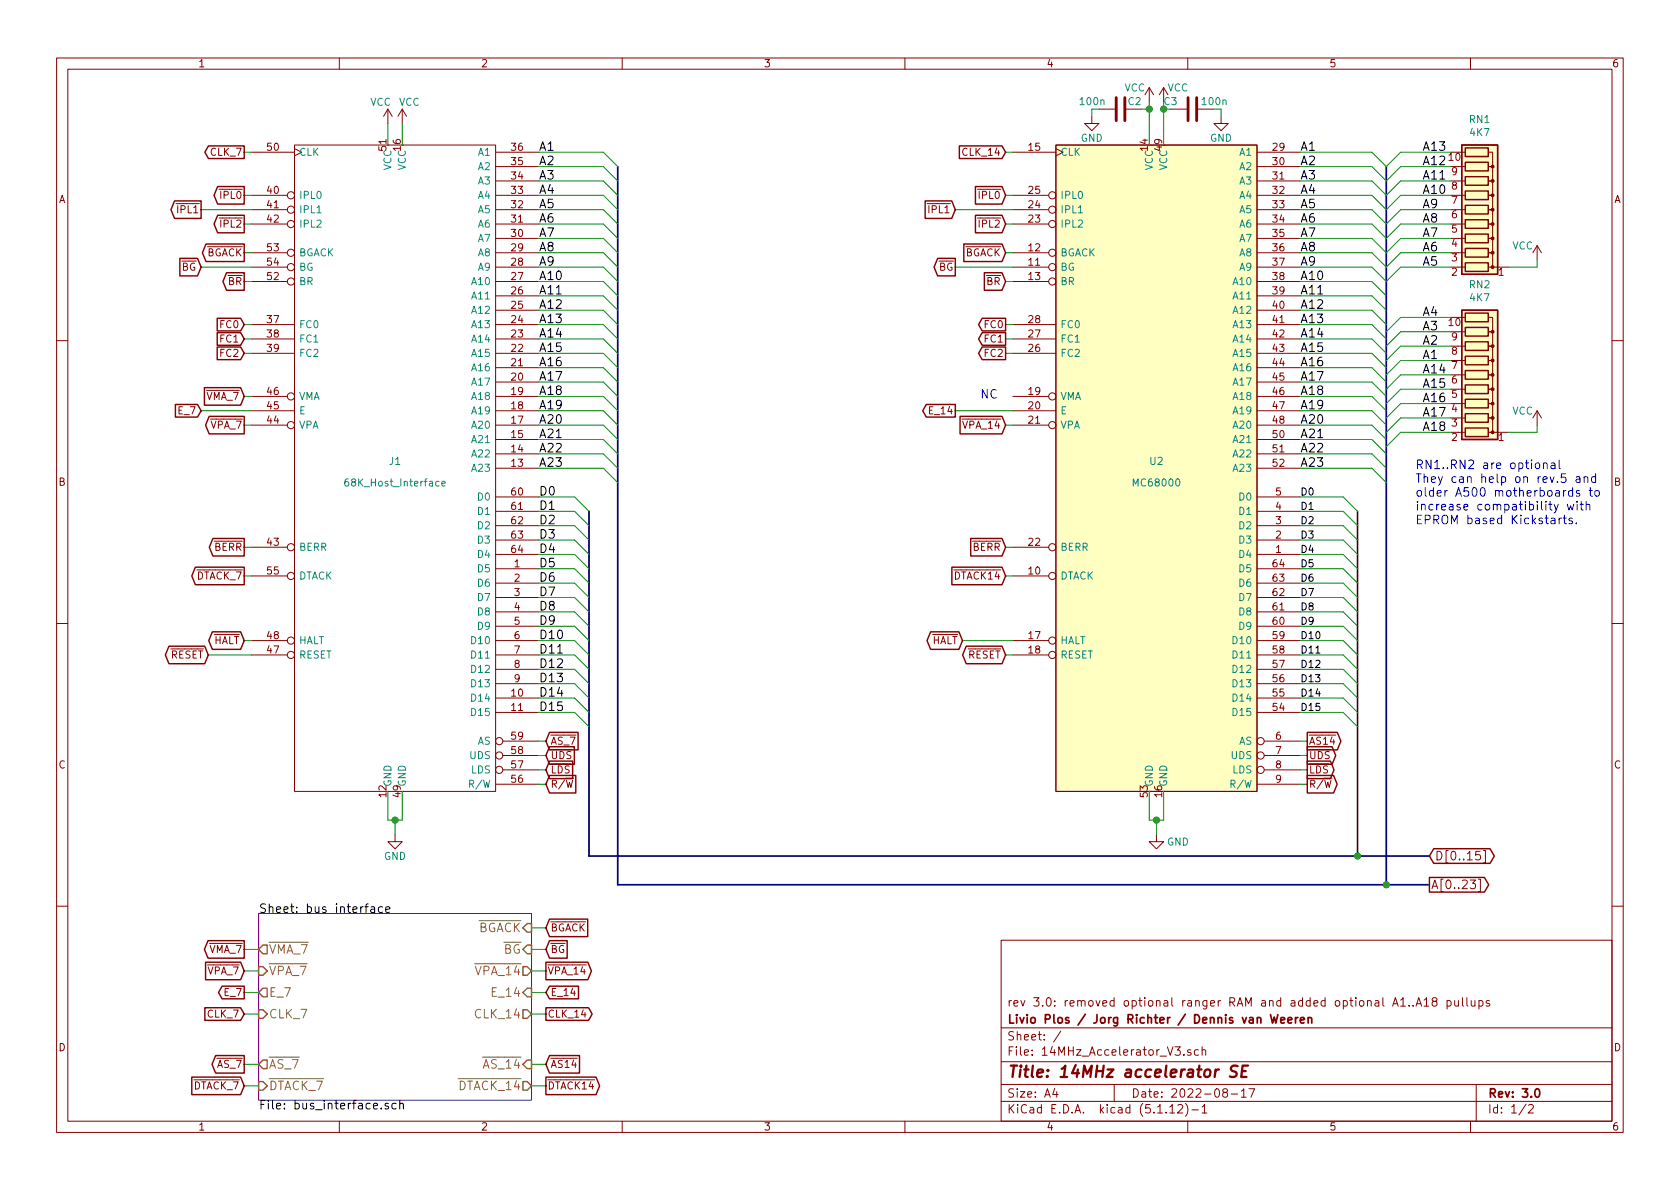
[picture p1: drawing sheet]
<svg xmlns="http://www.w3.org/2000/svg" width="297mm" height="210mm" viewBox="0 0 297 210" stroke-linecap="round" stroke-linejoin="round" font-family="sans-serif">
<g fill="none" stroke="#840000" stroke-width=".18">
<path d="M10 10.3h277v189.9h-277zM12 12.2h273v186.1h-273zM60 10.3v1.9M68.6 19.3l-.8 1.3M68.6 19.3v2.5M68.6 19.3l.7 1.3M71.1 19.3l-.7 1.3M71.1 19.3v2.5M71.1 19.3l.8 1.3M110 10.3v1.9M160 10.3v1.9M194.3 19.3h2.8"/>
<path d="M199.1 19.3h2.8M203.2 15.5l-.8 1.3M203.2 15.5v2.5M203.2 15.5l.8 1.3M205.7 15.5l-.7 1.3M205.7 15.5v2.5M205.7 15.5l.8 1.3M207 19.3h2.8M210 10.3v1.9M211.8 19.3h2.8M260 10.3v1.9M44.4 34.5h6.4"/>
<path d="M44.4 26.9h7.7M44.4 39.6h6.4M44.4 37.1h6.4M52.1 25.6h35.5v114.3h-35.5zM52.1 26.3l1.2 .6-1.2 .7M87.6 34.5h7.6M87.6 26.9h7.6M87.6 39.6h7.6M87.6 37.1h7.6M87.6 32h7.6M87.6 29.5h7.6M179.1 34.5h6.3"/>
<path d="M179.1 26.9h7.6M179.1 39.6h6.3M179.1 37.1h6.3M186.7 25.6h35.5v114.3h-35.5zM186.7 26.3l1.3 .6-1.3 .7M193 20.6v1.2h1.3l-1.3 1.3-1.2-1.3h1.2M215.9 20.6v1.2h1.3l-1.3 1.3-1.3-1.3h1.3M222.2 34.5h7.7M222.2 26.9h7.7M222.2 39.6h7.7M222.2 37.1h7.7M222.2 32h7.7"/>
<path d="M222.2 29.5h7.7M257.8 34.5h1.3M257.8 26.9h1.3M257.8 39.6h1.3M257.8 37.1h1.3M257.8 32h1.3M257.8 29.5h1.3M263.1 26.9h.8v2.6h-.8h.8v2.5h-.8h.8v2.5h-.8h.8v2.6h-.8h.8v2.5h-.8h.8v2.6h-.8h.8v2.5h-.8h.8v2.5h-.8M44.4 49.8h6.4M44.4 59.9h7.7M44.4 44.7h6.4M44.4 57.4h7.7"/>
<path d="M44.4 47.2h6.4M87.6 42.2h7.6M87.6 49.8h7.6M87.6 59.9h7.6M87.6 44.7h7.6M87.6 57.4h7.6M87.6 47.2h7.6M87.6 54.9h7.6M87.6 52.3h7.6M179.1 49.8h6.3M179.1 59.9h7.6M179.1 44.7h6.3"/>
<path d="M179.1 57.4h7.6M179.1 47.2h6.3M222.2 42.2h7.7M222.2 49.8h7.7M222.2 59.9h7.7M222.2 44.7h7.7M222.2 57.4h7.7M222.2 47.2h7.7M222.2 54.9h7.7M222.2 52.3h7.7M257.8 42.2h1.3M257.8 44.7h1.3"/>
<path d="M257.8 47.2h1.3M257.8 58.7h1.3M257.8 56.1h1.3M263.1 56.1h.8v2.6h-.8h.8v2.5h-.8h.8v2.5h-.8h.8v2.6h-.8h.8v2.5h-.8h.8v2.6h-.8h.8v2.5h-.8h.8v2.5h-.8M264.2 47.2h2.5M271.8 43.4l-.8 1.3M271.8 43.4v2.6M271.8 43.4l.7 1.3M10 60.2h2M44.4 62.5h7.7M44.4 75.2h6.4M44.4 72.6h7.7"/>
<path d="M44.4 70.1h6.4M87.6 67.6h7.6M87.6 65h7.6M87.6 62.5h7.6M87.6 75.2h7.6M87.6 77.7h7.6M87.6 72.6h7.6M87.6 70.1h7.6M179.1 62.5h7.6M179.1 75.2h6.3M179.1 72.6h7.6M179.1 70.1h6.3"/>
<path d="M222.2 67.6h7.7M222.2 65h7.7M222.2 62.5h7.7M222.2 75.2h7.7M222.2 77.7h7.7M222.2 72.6h7.7M222.2 70.1h7.7M257.8 76.4h1.3M257.8 73.9h1.3M257.8 71.4h1.3M257.8 68.8h1.3M257.8 66.3h1.3"/>
<path d="M257.8 63.7h1.3M257.8 61.2h1.3M264.2 76.4h2.5M271.8 72.6v2.6M271.8 72.6l-.8 1.3M271.8 72.6l.7 1.3M285 60.2h2M44.4 96.8h6.4M87.6 87.9h7.6M87.6 90.4h7.6M87.6 93h7.6M87.6 82.8h7.6"/>
<path d="M87.6 95.5h7.6M87.6 80.3h7.6M87.6 98h7.6M179.1 96.8h6.3M222.2 87.9h7.7M222.2 90.4h7.7M222.2 93h7.7M222.2 82.8h7.7M222.2 95.5h7.7M222.2 80.3h7.7M222.2 98h7.7M10 110.3h2"/>
<path d="M44.4 113.3h6.4M44.4 115.8h6.4M44.4 101.8h6.4M87.6 100.6h7.6M87.6 103.1h7.6M87.6 105.7h7.6M87.6 108.2h7.6M87.6 110.7h7.6M87.6 113.3h7.6M87.6 115.8h7.6M87.6 118.4h7.6M179.1 113.3h6.3"/>
<path d="M179.1 115.8h6.3M179.1 101.8h6.3M222.2 100.6h7.7M222.2 103.1h7.7M222.2 105.7h7.7M222.2 108.2h7.7M222.2 110.7h7.7M222.2 113.3h7.7M222.2 115.8h7.7M222.2 118.4h7.7M285 110.3h2M87.6 120.9h7.6"/>
<path d="M87.6 123.4h7.6M87.6 126h7.6M87.6 138.7h7.6M88.9 136.1h6.3M88.9 133.6h6.3M88.9 131.1h6.3M100 137.6h1.4M222.2 120.9h7.7M222.2 123.4h7.7M222.2 126h7.7M222.2 138.7h7.7M223.5 136.1h6.4"/>
<path d="M223.5 133.6h6.4M223.5 131.1h6.4M234.1 137.6h1.4M69.8 147.6v1.2h1.3l-1.3 1.3-1.2-1.3h1.2M204.5 147.6v1.2h1.2l-1.2 1.3-1.3-1.3h1.3M261.4 155.5h.3v2.2h-.3M261.7 150.5h-.7l-.1 .8 .2-.2 .5 .1 .2 .2-.1 .5-.2 .2h-.4l-.2-.2M262.3 150.4h.3v2.2h-.3M10 160.2h2M177 166.3h108v32h-108zM247.6 176.9l.5-.5v1.5M247.6 177.9h.9"/>
<path d="M249.1 177.8v.1M249.9 177.8v.1M250.4 177.9l.5-1.5 .5 1.5M250.5 177.5h.7M251.8 176.9l.4-.5v1.5M251.8 177.9h.8M253.5 177.1l-.3-.3 .1-.2 .2-.2 .4 .1 .2 .2-.1 .2-.6 .2a.48 .48 0 0 0-.1 .7l.2 .1 .5-.1a.48 .48 0 0 0-.1-.7h-.1M255.9 177l.4-.1 .3 .3-.1 .6-.2 .1-.4-.1M255.9 176.9v1.5M257.2 176.9v.8a.39 .39 0 0 0 .7 .1M257.9 176.9v1M258.6 176.4v1.3l.2 .2"/>
<path d="M259.4 176.4v1.3l.2 .2M260.1 176.9v.8a.39 .39 0 0 0 .7 .1M260.8 176.9v1M261.5 177l.4-.1 .3 .3-.1 .6-.2 .1-.4-.1M261.5 176.9v1.5M263.3 177a.37 .37 0 0 0-.5 .1v.3l.5 .1 .1 .1-.2 .3-.4-.1M285 160.2h2M60 198.3v1.9M110 198.3v1.9M160 198.3v1.9M177 194.8h108M177 191.8h108"/>
<path d="M177 187.8h108M177 181.8h108M186.5 192.5l-.4 1h1M186.8 193v1M187.6 182.3l-1.3 2M197 191.8v3M206.8 195.8l.5-.5v1.5M206.8 196.8h.9M208.3 195.5l.2-.2h.3l.2 .2 .1 .3-.9 1h.9M209.3 186.5v.1M209.6 195.1a1.71 1.71 0 0 1 0 2.3M210 198.3v1.9"/>
<path d="M210.5 185.7a.37 .37 0 0 0-.5 .1v.2l.5 .2 .1 .1-.2 .3-.4-.1M210.7 196.3h1.2M211.9 185.7l-.4-.1-.3 .3 .1 .6 .2 .1 .4-.1M212.5 195.8l.5-.5v1.5M212.5 185.7h.1a.37 .37 0 0 1 .6 .1v.8M212.5 196.8h.9M212.5 185.1v1.5M216.5 193.2l-.3-.3 .1-.2a.48 .48 0 0 1 .6-.1l.1 .2-.1 .3-.6 .1a.48 .48 0 0 0 0 .7l.2 .1 .5-.1v-.4l-.2-.3M217.7 193.5h1.1M219.5 193l.4-.5v1.5M219.5 194h.8M220.8 192.5h1l-.6 1.5"/>
<path d="M260 198.3v1.9M261 191.8v6.5M269.8 195.2l-1.2 2M270.3 195.5l.2-.2h.3l.3 .5-.9 1h.9"/>
<circle cx="51.4" cy="34.5" r=".63"/>
<circle cx="51.4" cy="37.1" r=".63"/>
<circle cx="51.4" cy="39.6" r=".63"/>
<circle cx="186.1" cy="39.6" r=".63"/>
<circle cx="186.1" cy="37.1" r=".63"/>
<circle cx="186.1" cy="34.5" r=".63"/>
<circle cx="51.4" cy="44.7" r=".63"/>
<circle cx="51.4" cy="47.2" r=".63"/>
<circle cx="51.4" cy="49.8" r=".63"/>
<circle cx="186.1" cy="44.7" r=".63"/>
<circle cx="186.1" cy="47.2" r=".63"/>
<circle cx="186.1" cy="49.8" r=".63"/>
<circle cx="51.4" cy="70.1" r=".63"/>
<circle cx="51.4" cy="75.2" r=".63"/>
<circle cx="186.1" cy="70.1" r=".63"/>
<circle cx="186.1" cy="75.2" r=".63"/>
<circle cx="51.4" cy="96.8" r=".63"/>
<circle cx="186.1" cy="96.8" r=".63"/>
<circle cx="51.4" cy="115.8" r=".63"/>
<circle cx="51.4" cy="113.3" r=".63"/>
<circle cx="51.4" cy="101.8" r=".63"/>
<circle cx="186.1" cy="115.8" r=".63"/>
<circle cx="186.1" cy="113.3" r=".63"/>
<circle cx="186.1" cy="101.8" r=".63"/>
<circle cx="88.3" cy="136.1" r=".63"/>
<circle cx="88.3" cy="131.1" r=".63"/>
<circle cx="88.3" cy="133.6" r=".63"/>
<circle cx="222.9" cy="133.6" r=".63"/>
<circle cx="222.9" cy="131.1" r=".63"/>
<circle cx="222.9" cy="136.1" r=".63"/>
</g>
<path d="M224.6 179.4l.4 1.5 .3-1 .3 1 .3-1.5M229.1 179.9v1M229.5 179.9l-.4 .3M231.3 179.9v1M226.4 180.4l.8-.1-.1-.3-.5-.1-.2 .2 .1 .7h.6M227.7 180.4l.7-.1-.1-.3-.4-.1-.2 .2 .1 .7h.5M229.9 180.4l.7-.1v-.3l-.5-.1-.2 .2 .1 .7h.6M231.3 180.1v-.1a.37 .37 0 0 1 .6 .1v.8M271.5 192.7l.2-.2a.81 .81 0 0 1 .6 .6 .81 .81 0 0 1-.3 .8l-.1 .1a.79 .79 0 0 1-.4-1.3z" fill="none" stroke="#840000" stroke-width=".3"/>
<path d="M218.8 188.5a.79 .79 0 0 0-1.1 .3l.1 .5 .5 .2a.48 .48 0 0 1 .4 .5 .48 .48 0 0 1-.5 .4l-.8-.1M219.6 189.4h.6M220.6 188.4h-.9l-.2 2h.9" fill="none" stroke="#840000" stroke-width=".41"/>
<path d="M45.7 161.5h48.3v33.1h-48.3z" fill="none" stroke="#840084" stroke-width=".18"/>
<path d="M65.6 160.4h.6v1M66.2 160.7l-.5 .1a.31 .31 0 0 0-.2 .3 .31 .31 0 0 0 .2 .3l.5-.1M67.6 160.4l-.4-.1-.3 .3v.5l.2 .2h.5M68.2 160.9l.7-.2v-.3l-.5-.1-.2 .2 .1 .8h.6M68.7 195.2l-.4-.1-.2 .2v.2l.6 .2v.3h-.6M70 195.2l-.4-.1-.2 .1v.8a.48 .48 0 0 0 .6 0M70.7 195.2l.2-.1 .3 .1 .1 .9M70.7 194.6v1.5" fill="none" stroke="#000" stroke-width=".18"/>
<g fill="none" stroke="#848400" stroke-width=".25">
<path d="M45.7 170.9h.8l.7 .8-.7 .8h-.8zM45.7 178.6h.8l.7 .7-.7 .8h-.8zM46.5 174.7h.7v1.6h-.7l-.8-.8zM46.5 167.1h.7v1.6h-.7l-.8-.8zM92.5 178.6h.7l.8 .7-.8 .8h-.7zM92.5 175.5l.7-.8h.8v1.6h-.8zM92.5 170.9h.7l.8 .8-.8 .8h-.7zM92.5 164.1l.7-.8h.8v1.5h-.8zM93.2 167.1h.8v1.6h-.8l-.7-.8zM45.7 191.3h.8l.7 .7-.7 .8h-.8zM46.5 187.4h.7v1.6h-.7l-.8-.8zM92.5 191.3h.7l.8 .7-.8 .8h-.7z"/>
<path d="M92.5 188.2l.7-.8h.8v1.6h-.8z"/>
</g>
<path d="M197.4 17.3v4M198.9 17.3v4M210.1 17.3v4M211.6 17.3v4" fill="none" stroke="#840000" stroke-width=".51"/>
<path d="M56 37.6h.8M190.7 37.6h.7M61.5 84.7l-.3 .1a.87 .87 0 0 0 0 1.1l.4-.1v-.5l-.4-.1-.2 .2M78.1 85.5l.6-.1v-.2l-.4-.1-.2 .2 .1 .6h.5" fill="none" stroke="#008484" stroke-width=".18"/>
<g fill="#ffffc2" stroke="#ffffc2" stroke-width=".18">
<path d="M258.4 54.9h6.4v22.8h-6.4z"/>
<path d="M258.4 25.6h6.4v22.9h-6.4z"/>
<path d="M186.7 25.6h35.5v114.3h-35.5z"/>
</g>
<g fill="none" stroke="#840000" stroke-width=".25">
<path d="M30.9 35.5h4.7v3.1h-4.7l-.7-1.5zM36.9 25.8h6.3v2.2h-6.3l-.7-1.1zM38.5 38.1h4.7v3.1h-4.7l-.7-1.6zM38.5 33h4.7v3.1h-4.7l-.7-1.6zM163.6 35.5h4.7l.6 1.6-.6 1.5h-4.7zM169.6 25.8h7.6l.6 1.1-.6 1.1h-7.6zM172.5 38.1h4.7l.6 1.5-.6 1.6h-4.7zM172.5 33h4.7l.6 1.5-.6 1.6h-4.7zM258.4 25.6h6.4v22.9h-6.4zM259.1 38.9h4v1.5h-4zM259.1 36.3h4v1.5h-4zM259.1 33.8h4v1.5h-4z"/>
<path d="M259.1 31.2h4v1.6h-4zM259.1 28.7h4v1.5h-4zM259.1 26.2h4v1.5h-4zM31.8 45.7h3.1l.7 1.5-.7 1.6h-3.1zM36.4 43.1h6.8v3.1h-6.8l-.6-1.5zM38.4 58.8h4.1l.7 1.1-.7 1.2h-4.1zM38.4 56.3h4.1l.7 1.1-.7 1.1h-4.1zM40.1 48.2h3.1v3.1h-3.1l-.7-1.5zM165.8 45.7h3.1v3.1h-3.1l-.6-1.6zM170.4 43.1h6.8l.6 1.6-.6 1.5h-6.8zM173.7 56.3h4.1v2.2h-4.1l-.7-1.1zM173.7 58.8h4.1v2.3h-4.1l-.7-1.2z"/>
<path d="M174 48.2h3.2l.6 1.6-.6 1.5h-3.2zM258.4 54.9h6.4v22.8h-6.4zM259.1 57.9h4v1.5h-4zM259.1 55.4h4v1.5h-4zM259.1 46.5h4v1.5h-4zM259.1 43.9h4v1.6h-4zM259.1 41.4h4v1.5h-4zM31 71.5h3.9l.7 1.1-.7 1.2h-3.9zM36.1 68.5h6.4l.7 1.6-.7 1.5h-6.4zM37 73.6h6.2v3.1h-6.2l-.7-1.5zM38.4 61.4h4.1l.7 1.1-.7 1.1h-4.1zM163.8 71.5h5.1v2.3h-5.1l-.7-1.2z"/>
<path d="M169.7 73.6h7.5l.6 1.6-.6 1.5h-7.5zM173.7 61.4h4.1v2.2h-4.1l-.7-1.1zM259.1 75.7h4v1.5h-4zM259.1 73.1h4v1.6h-4zM259.1 70.6h4v1.5h-4zM259.1 68.1h4v1.5h-4zM259.1 65.5h4v1.6h-4zM259.1 63h4v1.5h-4zM259.1 60.4h4v1.6h-4zM37.6 95.2h5.6v3.1h-5.6l-.6-1.5zM171.6 95.2h5.6l.6 1.6-.6 1.5h-5.6zM29.9 114.3h6.3l.6 1.5-.6 1.6h-6.3l-.7-1.6z"/>
<path d="M34.5 100.3h8.7v3.1h-8.7l-.6-1.6zM37.5 111.7h5l.7 1.6-.7 1.5h-5l-.6-1.5zM164.5 111.7h5l.7 1.6-.7 1.5h-5l-.6-1.5zM168.3 100.3h8.9l.6 1.5-.6 1.6h-8.9zM170.8 114.3h6.4l.6 1.5-.6 1.6h-6.4l-.6-1.6zM97.2 137.1h4.6v3.1h-4.6l-.7-1.5zM97.2 134.6h4v3.1h-4l-.7-1.6zM97.2 132h4.3v3.1h-4.3l-.7-1.5zM97.2 129.5h5v3.1h-5l-.7-1.5zM231.1 134.6h4.1l.7 1.5-.7 1.6h-4.1zM231.1 137.1h4.7l.6 1.6-.6 1.5h-4.7zM231.1 132h4.4l.7 1.6-.7 1.5h-4.4z"/>
<path d="M231.1 129.5h5.3l.7 1.6-.7 1.5h-5.3zM252.7 155.2h9.8l.7 1.3-.7 1.3h-9.8zM253.5 150.1h9.9l.8 1.3-.8 1.3h-9.9l-.8-1.3zM36.2 178.2h6.3l.7 1.1-.7 1.1h-6.3zM36.3 170.1h6.2l.7 1.6-.7 1.5h-6.2zM36.8 166.3h6.4v3.1h-6.4l-.7-1.5zM39.3 174.4h3.9v2.2h-3.9l-.7-1.1zM96.5 178.2h7.6l.6 1.1-.6 1.1h-7.6zM96.5 170.1h7.4l.7 1.6-.7 1.5h-7.4zM97.2 166.3h3.1v3.1h-3.1l-.7-1.5zM97.2 162.5h6.7v3.1h-6.7l-.7-1.5zM97.2 174.4h5.1v2.2h-5.1l-.7-1.1z"/>
<path d="M33.9 190.5h8.6l.7 1.5-.7 1.6h-8.6zM38.1 186.7h5.1v3.1h-5.1l-.6-1.6zM96.5 190.5h8.9l.6 1.5-.6 1.6h-8.9zM97.2 186.7h5.3v3.1h-5.3l-.7-1.6z"/>
</g>
<g fill="#840000" stroke="#840000" stroke-width=".18">
<circle cx="263.9" cy="76.4" r=".25"/>
<circle cx="263.9" cy="73.9" r=".25"/>
<circle cx="263.9" cy="71.4" r=".25"/>
<circle cx="263.9" cy="68.8" r=".25"/>
<circle cx="263.9" cy="66.3" r=".25"/>
<circle cx="263.9" cy="63.7" r=".25"/>
<circle cx="263.9" cy="61.2" r=".25"/>
<circle cx="263.9" cy="58.7" r=".25"/>
<circle cx="263.9" cy="47.2" r=".25"/>
<circle cx="263.9" cy="44.7" r=".25"/>
<circle cx="263.9" cy="42.2" r=".25"/>
<circle cx="263.9" cy="39.6" r=".25"/>
<circle cx="263.9" cy="37.1" r=".25"/>
<circle cx="263.9" cy="34.5" r=".25"/>
<circle cx="263.9" cy="32" r=".25"/>
<circle cx="263.9" cy="29.5" r=".25"/>
</g>
<path d="M109.2 29.5v127h143.5M245.1 29.5v127M104.1 90.4v61h148.6M240 90.4v61" fill="none" stroke="#000084" stroke-width=".3"/>
<g fill="none" stroke="#008400" stroke-width=".18">
<path d="M194.3 19.3h-1.3v1.3M201.9 19.3h1.3M203.2 18v7.6M205.7 19.3h1.3M205.7 18v7.6M214.6 19.3h1.3v1.3M35.6 37.1h8.8M43.2 39.6h1.2M43.2 26.9h1.2M43.2 34.5h1.2M68.6 21.8v3.8M71.1 21.8v3.8"/>
<path d="M95.2 39.6h11.5l2.5 2.6M95.2 37.1h11.5l2.5 2.5M95.2 26.9h11.5l2.5 2.6M95.2 29.5h11.5l2.5 2.5M95.2 32h11.5l2.5 2.5M95.2 34.5h11.5l2.5 2.6M168.9 37.1h10.2M177.8 39.6h1.3M177.8 26.9h1.3M177.8 34.5h1.3M229.9 39.6h12.7l2.5 2.6 2.5-2.6h8.9M229.9 37.1h12.7l2.5 2.5 2.5-2.5h8.9"/>
<path d="M229.9 26.9h12.7l2.5 2.6 2.5-2.6h8.9M229.9 29.5h12.7l2.5 2.5 2.5-2.5h8.9M229.9 32h12.7l2.5 2.5 2.5-2.5h8.9M229.9 34.5h12.7l2.5 2.6 2.5-2.6h8.9M35.6 47.2h8.8M43.2 49.8h1.2M43.2 57.4h1.2M43.2 59.9h1.2M43.2 44.7h1.2M95.2 49.8h11.5l2.5 2.5M95.2 42.2h11.5l2.5 2.5M95.2 52.3h11.5l2.5 2.6"/>
<path d="M95.2 54.9h11.5l2.5 2.5M95.2 57.4h11.5l2.5 2.5M95.2 59.9h11.5l2.5 2.6M95.2 47.2h11.5l2.5 2.6M95.2 44.7h11.5l2.5 2.5M168.9 47.2h10.2M177.8 49.8h1.3M177.8 57.4h1.3M177.8 59.9h1.3M177.8 44.7h1.3M229.9 49.8h12.7l2.5 2.5M229.9 42.2h12.7l2.5 2.5 2.5-2.5h8.9"/>
<path d="M229.9 52.3h12.7l2.5 2.6M229.9 54.9h12.7l2.5 2.5M229.9 57.4h12.7l2.5 2.5M229.9 59.9h12.7l2.5 2.6M229.9 47.2h12.7l2.5 2.6 2.5-2.6h8.9M229.9 44.7h12.7l2.5 2.5 2.5-2.5h8.9M256.5 58.7h-8.9l-2.5 2.5M256.5 56.1h-8.9l-2.5 2.6M271.8 46v1.2h-5.1M35.6 72.6h8.8M43.2 62.5h1.2M43.2 70.1h1.2"/>
<path d="M43.2 75.2h1.2M95.2 65h11.5l2.5 2.6M95.2 62.5h11.5l2.5 2.5M95.2 67.6h11.5l2.5 2.5M95.2 70.1h11.5l2.5 2.5M95.2 72.6h11.5l2.5 2.6M95.2 75.2h11.5l2.5 2.5M95.2 77.7h11.5l2.5 2.6M168.9 72.6h10.2M177.8 62.5h1.3M177.8 75.2h1.3M229.9 65h12.7l2.5 2.6"/>
<path d="M229.9 62.5h12.7l2.5 2.5M229.9 67.6h12.7l2.5 2.5M229.9 70.1h12.7l2.5 2.5M229.9 72.6h12.7l2.5 2.6M229.9 75.2h12.7l2.5 2.5M229.9 77.7h12.7l2.5 2.6M256.5 68.8h-8.9l-2.5 2.6M256.5 76.4h-8.9l-2.5 2.6M256.5 66.3h-8.9l-2.5 2.5M256.5 63.7h-8.9l-2.5 2.6M256.5 61.2h-8.9l-2.5 2.5M256.5 73.9h-8.9l-2.5 2.5"/>
<path d="M256.5 71.4h-8.9l-2.5 2.5M271.8 75.2v1.2h-5.1M43.2 96.8h1.2M95.2 80.3h11.5l2.5 2.5M95.2 82.8h11.5l2.5 2.5M95.2 87.9h6.4l2.5 2.5M95.2 90.4h6.4l2.5 2.6M95.2 95.5h6.4l2.5 2.5M95.2 98h6.4l2.5 2.6M95.2 93h6.4l2.5 2.5M177.8 96.8h1.3M229.9 80.3h12.7l2.5 2.5"/>
<path d="M229.9 82.8h12.7l2.5 2.5M229.9 87.9h7.6l2.5 2.5M229.9 90.4h7.6l2.5 2.6M229.9 95.5h7.6l2.5 2.5M229.9 98h7.6l2.5 2.6M229.9 93h7.6l2.5 2.5M36.8 115.8h7.6M43.2 113.3h1.2M43.2 101.8h1.2M95.2 115.8h6.4l2.5 2.6M95.2 118.4h6.4l2.5 2.5M95.2 113.3h6.4l2.5 2.5"/>
<path d="M95.2 100.6h6.4l2.5 2.5M95.2 103.1h6.4l2.5 2.6M95.2 105.7h6.4l2.5 2.5M95.2 108.2h6.4l2.5 2.5M95.2 110.7h6.4l2.5 2.6M170.2 113.3h8.9M177.8 115.8h1.3M177.8 101.8h1.3M229.9 115.8h7.6l2.5 2.6M229.9 118.4h7.6l2.5 2.5M229.9 113.3h7.6l2.5 2.5M229.9 100.6h7.6l2.5 2.5"/>
<path d="M229.9 103.1h7.6l2.5 2.6M229.9 105.7h7.6l2.5 2.5M229.9 108.2h7.6l2.5 2.5M229.9 110.7h7.6l2.5 2.6M68.6 139.9v5.1h2.5v-5.1M95.2 120.9h6.4l2.5 2.5M95.2 123.4h6.4l2.5 2.6M95.2 126h6.4l2.5 2.5M95.2 136.1h1.3M95.2 138.7h1.3M95.2 133.6h1.3M95.2 131.1h1.3"/>
<path d="M203.2 139.9v5.1h2.5v-5.1M229.9 120.9h7.6l2.5 2.5M229.9 123.4h7.6l2.5 2.6M229.9 126h7.6l2.5 2.5M229.9 136.1h1.2M229.9 138.7h1.2M229.9 133.6h1.2M229.9 131.1h1.2M69.8 145v2.6M204.5 145v2.6M43.2 179.3h2.5M43.2 167.9h2.5"/>
<path d="M43.2 175.5h2.5M43.2 171.7h2.5M94 179.3h2.5M94 164.1h2.5M94 167.9h2.5M94 175.5h2.5M94 171.7h2.5M43.2 192h2.5M43.2 188.2h2.5M94 192h2.5M94 188.2h2.5"/>
</g>
<g fill="none" stroke="#0000c2" stroke-width=".18">
<path d="M271.5 82l.2-.1 .5 .1v.6l-.1 .2-.4 .1-.2-.2zM272.9 82l.1-.1a.37 .37 0 0 1 .6 .2v.8M272.9 81.9v1M274.3 81.9h.6v1M274.9 82.2l-.5 .1a.3 .3 0 0 0-.2 .3 .3 .3 0 0 0 .2 .3l.5-.1M275.5 89.2l-.5 1.3-.2 .2M275.7 81.4v1.2l.2 .3M275.7 91.6v1M276.1 91.6l-.3 .1-.1 .2M276.4 91.6h.6M276.6 91.1v1.3l.4 .2M276.8 83.8h-.7l-.1 .7 .2-.1h.5l.2 .3-.1 .5-.2 .1h-.4l-.2-.1"/>
<path d="M277.1 89.2l.3 1 .3-.7 .3 .7 .3-1M278 91.7a.37 .37 0 0 0-.6 .1l.1 .2 .6 .3-.3 .3h-.4M278.1 86.8l-.5-.1-.2 .2v.7a.48 .48 0 0 0 .7 .1M278.1 86.2v1.6M278.7 84.4h.6v.9M278.7 92.5v.1M278.8 88.7v.1M278.8 89.2v1M279.3 86.8l-.4-.1-.2 .2 .1 .3 .5 .1v.4h-.6M279.3 84.7h-.5a.31 .31 0 0 0-.2 .3 .31 .31 0 0 0 .2 .3l.5-.1M279.3 89.2h.6M279.6 88.7v1.3l.3 .2"/>
<path d="M280.1 84.4l.2-.1 .4 .1v.9M280.1 84.3v1M280.4 89.3l.1-.1a.37 .37 0 0 1 .6 .2v.8M280.4 88.7v1.5M280.9 86.7h.6M281.2 86.2v1.3l.3 .3M282 86.9l.3-.2 .4 .2 .1 .5-.2 .3-.3 .1-.3-.2zM282.1 84.4l-.4-.1-.2 .1v.8a.48 .48 0 0 0 .6 0M282.1 83.8v1.5"/>
</g>
<g fill="#008400" stroke="#008400" stroke-width=".25">
<circle cx="69.9" cy="145" r=".51"/>
<circle cx="205.7" cy="19.3" r=".51"/>
<circle cx="204.5" cy="145" r=".51"/>
<circle cx="203.2" cy="19.3" r=".51"/>
<circle cx="240" cy="151.4" r=".51"/>
<circle cx="245.1" cy="156.5" r=".51"/>
</g>
<text font-size="2.8" fill="#840000" x="178" y="190.5">Title: 14MHz accelerator SE</text>
<g font-size="2.1">
<text x="95.2" y="26.7">A1</text>
<text x="95.2" y="29.2">A2</text>
<text x="229.9" y="26.7">A1</text>
<text x="229.9" y="29.2">A2</text>
<text x="251.5" y="29.2">A12</text>
<text x="251.5" y="26.7">A13</text>
<text x="95.2" y="31.7">A3</text>
<text x="95.2" y="34.3">A4</text>
<text x="229.9" y="31.7">A3</text>
<text x="229.9" y="34.3">A4</text>
<text x="251.5" y="34.3">A10</text>
<text x="251.5" y="31.7">A11</text>
<text x="95.2" y="36.8">A5</text>
<text x="95.2" y="39.4">A6</text>
<text x="95.2" y="41.9">A7</text>
<text x="229.9" y="36.8">A5</text>
<text x="229.9" y="39.4">A6</text>
<text x="229.9" y="41.9">A7</text>
<text x="251.5" y="41.9">A7</text>
<text x="251.5" y="39.4">A8</text>
<text x="251.5" y="36.8">A9</text>
<text x="95.2" y="44.4">A8</text>
<text x="95.2" y="47">A9</text>
<text x="229.9" y="44.4">A8</text>
<text x="229.9" y="47">A9</text>
<text x="251.5" y="47">A5</text>
<text x="251.5" y="44.4">A6</text>
<text x="95.2" y="49.5">A10</text>
<text x="95.2" y="52.1">A11</text>
<text x="229.9" y="49.5">A10</text>
<text x="229.9" y="52.1">A11</text>
<text x="95.2" y="54.6">A12</text>
<text x="95.2" y="57.1">A13</text>
<text x="95.2" y="59.7">A14</text>
<text x="229.9" y="54.6">A12</text>
<text x="229.9" y="57.1">A13</text>
<text x="229.9" y="59.7">A14</text>
<text x="251.5" y="55.9">A4</text>
<text x="251.5" y="58.4">A3</text>
<text x="95.2" y="62.2">A15</text>
<text x="95.2" y="64.8">A16</text>
<text x="229.9" y="62.2">A15</text>
<text x="229.9" y="64.8">A16</text>
<text x="251.5" y="63.5">A1</text>
<text x="251.5" y="61">A2</text>
<text x="95.2" y="67.3">A17</text>
<text x="95.2" y="69.8">A18</text>
<text x="229.9" y="67.3">A17</text>
<text x="229.9" y="69.8">A18</text>
<text x="251.5" y="66">A14</text>
<text x="251.5" y="71.1">A16</text>
<text x="251.5" y="68.6">A15</text>
<text x="95.2" y="77.5">A21</text>
<text x="95.2" y="72.4">A19</text>
<text x="95.2" y="74.9">A20</text>
<text x="229.9" y="72.4">A19</text>
<text x="229.9" y="74.9">A20</text>
<text x="229.9" y="77.5">A21</text>
<text x="251.5" y="76.2">A18</text>
<text x="251.5" y="73.7">A17</text>
<text x="95.2" y="80">A22</text>
<text x="95.2" y="82.5">A23</text>
<text x="229.9" y="80">A22</text>
<text x="229.9" y="82.5">A23</text>
<text x="95.2" y="87.6">D0</text>
<text x="95.2" y="95.2">D3</text>
<text x="95.2" y="92.7">D2</text>
<text x="95.2" y="90.2">D1</text>
<text x="95.2" y="100.3">D5</text>
<text x="95.2" y="97.8">D4</text>
<text x="95.2" y="102.9">D6</text>
<text x="95.2" y="105.4">D7</text>
<text x="95.2" y="107.9">D8</text>
<text x="95.2" y="110.5">D9</text>
<text x="95.2" y="113">D10</text>
<text x="95.2" y="115.6">D11</text>
<text x="95.2" y="118.1">D12</text>
<text x="95.2" y="120.6">D13</text>
<text x="95.2" y="123.2">D14</text>
<text x="95.2" y="125.7">D15</text>
<text x="45.7" y="161.4">Sheet: bus interface</text>
<text x="45.7" y="196.2">File: bus_interface.sch</text>
</g>
<g font-size="2.1" fill="#0000c2">
<text x="173.5" y="70.5">NC</text>
<text x="250.2" y="83">RN1..RN2 are optional</text>
<text x="250.2" y="85.4">They can help on rev.5 and</text>
<text x="250.2" y="87.8">older A500 motherboards to</text>
<text x="250.2" y="90.3">increase compatibility with</text>
<text x="250.2" y="92.7">EPROM based Kickstarts.</text>
</g>
<g font-size="2.1" fill="#840000">
<text x="253.6" y="152.1">D[0..15]</text>
<text x="253" y="157.2">A[0..23]</text>
<text x="178" y="178">rev 3.0: removed optional ranger RAM and added optional A1..A18 pullups</text>
<text x="178" y="184">Sheet: /</text>
<text x="178" y="181">Livio Plos / Jorg Richter / Dennis van Weeren</text>
<text x="178" y="186.7">File: 14MHz_Accelerator_V3.sch</text>
<text x="178" y="196.9">KiCad E.D.A. kicad (5.1.12)-1</text>
<text x="178" y="194.1">Size: A4</text>
<text x="200" y="194.1">Date: 2022-08-17</text>
<text x="263" y="194.1">Rev: 3.0</text>
<text x="263" y="196.9">Id: 1/2</text>
</g>
<g font-size="2.1" fill="#848400">
<text x="84.4" y="164.8">BGACK</text>
<text x="47.5" y="172.5">VPA_7</text>
<text x="47.5" y="168.7">VMA_7</text>
<text x="84.3" y="172.5">VPA_14</text>
<text x="89" y="168.7">BG</text>
<text x="47.5" y="176.3">E_7</text>
<text x="87.2" y="176.3">E_14</text>
<text x="47.5" y="180.1">CLK_7</text>
<text x="84.3" y="180.1">CLK_14</text>
<text x="47.5" y="189">AS_7</text>
<text x="85.7" y="189">AS_14</text>
<text x="47.5" y="192.8">DTACK_7</text>
<text x="81.2" y="192.8">DTACK_14</text>
</g>
<g font-size="1.8" fill="#840000">
<text x="35" y="11.9">1</text>
<text x="85" y="11.9">2</text>
<text x="135" y="11.9">3</text>
<text x="185" y="11.9">4</text>
<text x="235" y="11.9">5</text>
<text x="285" y="11.9">6</text>
<text x="37.3" y="27.6">CLK_7</text>
<text x="47.3" y="26.7">50</text>
<text x="68.3" y="26.6" transform="rotate(-90 68.3 26.6)">51</text>
<text x="70.9" y="26.6" transform="rotate(-90 70.9 26.6)">16</text>
<text x="90.5" y="29.2">35</text>
<text x="90.5" y="26.7">36</text>
<text x="170.4" y="27.6">CLK_14</text>
<text x="181.9" y="26.7">15</text>
<text x="202.9" y="26.6" transform="rotate(-90 202.9 26.6)">14</text>
<text x="205.5" y="26.6" transform="rotate(-90 205.5 26.6)">49</text>
<text x="225.1" y="29.2">30</text>
<text x="225.1" y="26.7">29</text>
<text x="256.2" y="28.4">10</text>
<text x="10.4" y="35.9">A</text>
<text x="39.2" y="35.2">IPL0</text>
<text x="47.3" y="34.3">40</text>
<text x="90.5" y="34.3">33</text>
<text x="90.5" y="31.7">34</text>
<text x="173.3" y="35.2">IPL0</text>
<text x="181.9" y="34.3">25</text>
<text x="225.1" y="31.7">31</text>
<text x="225.1" y="34.3">32</text>
<text x="256.7" y="33.5">8</text>
<text x="256.7" y="31">9</text>
<text x="285.4" y="35.9">A</text>
<text x="31.6" y="37.7">IPL1</text>
<text x="39.2" y="40.3">IPL2</text>
<text x="47.3" y="36.8">41</text>
<text x="47.3" y="39.4">42</text>
<text x="90.5" y="41.9">30</text>
<text x="90.5" y="39.4">31</text>
<text x="90.5" y="36.8">32</text>
<text x="164.4" y="37.7">IPL1</text>
<text x="173.3" y="40.3">IPL2</text>
<text x="181.9" y="39.4">23</text>
<text x="181.9" y="36.8">24</text>
<text x="225.1" y="36.8">33</text>
<text x="225.1" y="39.4">34</text>
<text x="225.1" y="41.9">35</text>
<text x="256.7" y="41.1">5</text>
<text x="256.7" y="38.6">6</text>
<text x="256.7" y="36.1">7</text>
<text x="32.1" y="47.9">BG</text>
<text x="36.4" y="45.3">BGACK</text>
<text x="47.3" y="44.4">53</text>
<text x="47.3" y="47">54</text>
<text x="90.5" y="47">28</text>
<text x="90.5" y="44.4">29</text>
<text x="166" y="47.9">BG</text>
<text x="170.5" y="45.3">BGACK</text>
<text x="181.9" y="47">11</text>
<text x="181.9" y="44.4">12</text>
<text x="225.1" y="44.4">36</text>
<text x="225.1" y="47">37</text>
<text x="256.7" y="46.2">3</text>
<text x="256.7" y="43.7">4</text>
<text x="40.4" y="50.4">BR</text>
<text x="47.3" y="49.5">52</text>
<text x="90.5" y="52.1">26</text>
<text x="90.5" y="49.5">27</text>
<text x="174.4" y="50.4">BR</text>
<text x="181.9" y="49.5">13</text>
<text x="225.1" y="49.5">38</text>
<text x="225.1" y="52.1">39</text>
<text x="256.7" y="48.8">2</text>
<text x="264.9" y="48.8">1</text>
<text x="39" y="58">FC0</text>
<text x="47.3" y="57.1">37</text>
<text x="47.3" y="59.7">38</text>
<text x="90.5" y="59.7">23</text>
<text x="90.5" y="57.1">24</text>
<text x="90.5" y="54.6">25</text>
<text x="174.2" y="58">FC0</text>
<text x="181.9" y="59.7">27</text>
<text x="181.9" y="57.1">28</text>
<text x="225.1" y="54.6">40</text>
<text x="225.1" y="57.1">41</text>
<text x="225.1" y="59.7">42</text>
<text x="256.2" y="57.7">10</text>
<text x="39" y="63.1">FC2</text>
<text x="39" y="60.6">FC1</text>
<text x="47.3" y="62.2">39</text>
<text x="90.5" y="64.8">21</text>
<text x="90.5" y="62.2">22</text>
<text x="174.2" y="63.1">FC2</text>
<text x="174.2" y="60.6">FC1</text>
<text x="181.9" y="62.2">26</text>
<text x="225.1" y="62.2">43</text>
<text x="225.1" y="64.8">44</text>
<text x="256.7" y="65.3">7</text>
<text x="256.7" y="62.7">8</text>
<text x="256.7" y="60.2">9</text>
<text x="36.5" y="70.7">VMA_7</text>
<text x="47.3" y="69.8">46</text>
<text x="90.5" y="67.3">20</text>
<text x="90.5" y="69.8">19</text>
<text x="181.9" y="69.8">19</text>
<text x="225.1" y="67.3">45</text>
<text x="225.1" y="69.8">46</text>
<text x="256.7" y="70.4">5</text>
<text x="256.7" y="67.8">6</text>
<text x="31.6" y="73.3">E_7</text>
<text x="37.3" y="75.8">VPA_7</text>
<text x="47.3" y="74.9">44</text>
<text x="47.3" y="72.4">45</text>
<text x="90.5" y="77.5">15</text>
<text x="90.5" y="74.9">17</text>
<text x="90.5" y="72.4">18</text>
<text x="164.5" y="73.3">E_14</text>
<text x="170.4" y="75.8">VPA_14</text>
<text x="181.9" y="72.4">20</text>
<text x="181.9" y="74.9">21</text>
<text x="225.1" y="77.5">50</text>
<text x="225.1" y="72.4">47</text>
<text x="225.1" y="74.9">48</text>
<text x="256.7" y="78">2</text>
<text x="256.7" y="75.4">3</text>
<text x="256.7" y="72.9">4</text>
<text x="264.9" y="78">1</text>
<text x="90.5" y="82.5">13</text>
<text x="90.5" y="80">14</text>
<text x="225.1" y="80">51</text>
<text x="225.1" y="82.5">52</text>
<text x="10.4" y="85.9">B</text>
<text x="90.5" y="87.6">60</text>
<text x="225.6" y="87.6">5</text>
<text x="285.4" y="85.9">B</text>
<text x="90.5" y="90.2">61</text>
<text x="90.5" y="92.7">62</text>
<text x="90.5" y="95.2">63</text>
<text x="225.6" y="95.2">2</text>
<text x="225.6" y="92.7">3</text>
<text x="225.6" y="90.2">4</text>
<text x="37.9" y="97.4">BERR</text>
<text x="47.3" y="96.5">43</text>
<text x="47.3" y="101.6">55</text>
<text x="90.5" y="97.8">64</text>
<text x="91" y="100.3">1</text>
<text x="172" y="97.4">BERR</text>
<text x="181.9" y="101.6">10</text>
<text x="181.9" y="96.5">22</text>
<text x="225.1" y="100.3">64</text>
<text x="225.6" y="97.8">1</text>
<text x="34.8" y="102.5">DTACK_7</text>
<text x="91" y="102.9">2</text>
<text x="91" y="105.4">3</text>
<text x="91" y="107.9">4</text>
<text x="168.9" y="102.5">DTACK14</text>
<text x="225.1" y="107.9">61</text>
<text x="225.1" y="105.4">62</text>
<text x="225.1" y="102.9">63</text>
<text x="37.7" y="113.9">HALT</text>
<text x="47.3" y="113">48</text>
<text x="91" y="110.5">5</text>
<text x="91" y="113">6</text>
<text x="164.7" y="113.9">HALT</text>
<text x="181.9" y="113">17</text>
<text x="225.1" y="110.5">60</text>
<text x="225.1" y="113">59</text>
<text x="30.1" y="116.5">RESET</text>
<text x="47.3" y="115.6">47</text>
<text x="91" y="115.6">7</text>
<text x="91" y="118.1">8</text>
<text x="171.1" y="116.5">RESET</text>
<text x="181.9" y="115.6">18</text>
<text x="225.1" y="118.1">57</text>
<text x="225.1" y="115.6">58</text>
<text x="90.5" y="123.2">10</text>
<text x="90.5" y="125.7">11</text>
<text x="91" y="120.6">9</text>
<text x="225.1" y="125.7">54</text>
<text x="225.1" y="123.2">55</text>
<text x="225.1" y="120.6">56</text>
<text x="90.5" y="130.8">59</text>
<text x="97.3" y="131.7">AS_7</text>
<text x="225.6" y="130.8">6</text>
<text x="231.4" y="131.7">AS14</text>
<text x="10.4" y="135.9">C</text>
<text x="90.5" y="135.9">57</text>
<text x="90.5" y="133.3">58</text>
<text x="97.3" y="136.8">LDS</text>
<text x="97.3" y="134.2">UDS</text>
<text x="225.6" y="133.3">7</text>
<text x="225.6" y="135.9">8</text>
<text x="231.4" y="136.8">LDS</text>
<text x="231.4" y="134.2">UDS</text>
<text x="285.4" y="135.9">C</text>
<text x="68.3" y="140.9" transform="rotate(-90 68.3 140.9)">12</text>
<text x="70.9" y="140.9" transform="rotate(-90 70.9 140.9)">49</text>
<text x="90.5" y="138.4">56</text>
<text x="97.3" y="139.3">R/W</text>
<text x="202.9" y="140.9" transform="rotate(-90 202.9 140.9)">53</text>
<text x="205.5" y="140.9" transform="rotate(-90 205.5 140.9)">16</text>
<text x="225.6" y="138.4">9</text>
<text x="231.4" y="139.3">R/W</text>
<text x="97.3" y="164.7">BGACK</text>
<text x="36.8" y="172.3">VPA_7</text>
<text x="37" y="168.5">VMA_7</text>
<text x="96.8" y="172.3">VPA_14</text>
<text x="97.3" y="168.5">BG</text>
<text x="36.8" y="180">CLK_7</text>
<text x="39.8" y="176.1">E_7</text>
<text x="96.8" y="180">CLK_14</text>
<text x="97.3" y="176.1">E_14</text>
<text x="10.4" y="185.9">D</text>
<text x="285.4" y="185.9">D</text>
<text x="38.5" y="188.8">AS_7</text>
<text x="97.3" y="188.8">AS14</text>
<text x="34.2" y="192.7">DTACK_7</text>
<text x="96.8" y="192.7">DTACK14</text>
<text x="35" y="199.9">1</text>
<text x="85" y="199.9">2</text>
<text x="135" y="199.9">3</text>
<text x="185" y="199.9">4</text>
<text x="235" y="199.9">5</text>
<text x="285" y="199.9">6</text>
</g>
<g font-size="1.8" fill="#008484">
<text x="198.8" y="16.2">VCC</text>
<text x="206.4" y="16.2">VCC</text>
<text x="65.5" y="18.7">VCC</text>
<text x="70.5" y="18.7">VCC</text>
<text x="191.1" y="18.6">100n</text>
<text x="199.5" y="18.6">C2</text>
<text x="205.8" y="18.6">C3</text>
<text x="212.7" y="18.6">100n</text>
<text x="259.9" y="21.8">RN1</text>
<text x="52.8" y="27.6">CLK</text>
<text x="84.6" y="27.6">A1</text>
<text x="187.5" y="27.6">CLK</text>
<text x="191.1" y="25.1">GND</text>
<text x="213.9" y="25.1">GND</text>
<text x="219.2" y="27.6">A1</text>
<text x="260" y="24.1">4K7</text>
<text x="52.8" y="35.2">IPL0</text>
<text x="69.2" y="30.1" transform="rotate(-90 69.2 30.1)">VCC</text>
<text x="71.8" y="30.1" transform="rotate(-90 71.8 30.1)">VCC</text>
<text x="84.6" y="35.2">A4</text>
<text x="84.6" y="32.6">A3</text>
<text x="84.6" y="30.1">A2</text>
<text x="187.5" y="35.2">IPL0</text>
<text x="203.8" y="30.1" transform="rotate(-90 203.8 30.1)">VCC</text>
<text x="206.4" y="30.1" transform="rotate(-90 206.4 30.1)">VCC</text>
<text x="219.2" y="30.1">A2</text>
<text x="219.2" y="32.6">A3</text>
<text x="219.2" y="35.2">A4</text>
<text x="52.8" y="37.7">IPL1</text>
<text x="52.8" y="40.3">IPL2</text>
<text x="84.6" y="40.3">A6</text>
<text x="84.6" y="37.7">A5</text>
<text x="187.5" y="40.3">IPL2</text>
<text x="187.5" y="37.7">IPL1</text>
<text x="219.2" y="37.7">A5</text>
<text x="219.2" y="40.3">A6</text>
<text x="52.8" y="45.3">BGACK</text>
<text x="52.8" y="47.9">BG</text>
<text x="84.6" y="42.8">A7</text>
<text x="84.6" y="47.9">A9</text>
<text x="84.6" y="45.3">A8</text>
<text x="187.5" y="47.9">BG</text>
<text x="187.5" y="45.3">BGACK</text>
<text x="219.2" y="42.8">A7</text>
<text x="219.2" y="45.3">A8</text>
<text x="219.2" y="47.9">A9</text>
<text x="267.4" y="44.1">VCC</text>
<text x="52.8" y="50.4">BR</text>
<text x="83.6" y="53">A11</text>
<text x="83.6" y="50.4">A10</text>
<text x="187.5" y="50.4">BR</text>
<text x="218.2" y="50.4">A10</text>
<text x="218.2" y="53">A11</text>
<text x="259.9" y="51">RN2</text>
<text x="260" y="53.3">4K7</text>
<text x="52.8" y="58">FC0</text>
<text x="83.6" y="58">A13</text>
<text x="83.6" y="55.5">A12</text>
<text x="187.5" y="58">FC0</text>
<text x="218.2" y="55.5">A12</text>
<text x="218.2" y="58">A13</text>
<text x="52.8" y="60.6">FC1</text>
<text x="52.8" y="63.1">FC2</text>
<text x="83.6" y="65.7">A16</text>
<text x="83.6" y="63.1">A15</text>
<text x="83.6" y="60.6">A14</text>
<text x="187.5" y="63.1">FC2</text>
<text x="187.5" y="60.6">FC1</text>
<text x="218.2" y="60.6">A14</text>
<text x="218.2" y="63.1">A15</text>
<text x="218.2" y="65.7">A16</text>
<text x="52.8" y="70.7">VMA</text>
<text x="83.6" y="68.2">A17</text>
<text x="83.6" y="70.7">A18</text>
<text x="187.5" y="70.7">VMA</text>
<text x="218.2" y="68.2">A17</text>
<text x="218.2" y="70.7">A18</text>
<text x="52.8" y="75.8">VPA</text>
<text x="52.8" y="73.3">E</text>
<text x="83.6" y="75.8">A20</text>
<text x="83.6" y="73.3">A19</text>
<text x="187.5" y="73.3">E</text>
<text x="187.5" y="75.8">VPA</text>
<text x="218.2" y="73.3">A19</text>
<text x="218.2" y="75.8">A20</text>
<text x="267.4" y="73.3">VCC</text>
<text x="68.9" y="82.2">J1</text>
<text x="83.6" y="83.4">A23</text>
<text x="83.6" y="80.9">A22</text>
<text x="83.6" y="78.4">A21</text>
<text x="203.4" y="82.2">U2</text>
<text x="218.2" y="78.4">A21</text>
<text x="218.2" y="80.9">A22</text>
<text x="218.2" y="83.4">A23</text>
<text x="61.6" y="86">68K_Host_Interface</text>
<text x="84.6" y="88.5">D0</text>
<text x="200.6" y="86">MC68000</text>
<text x="219.2" y="88.5">D0</text>
<text x="84.6" y="91.1">D1</text>
<text x="84.6" y="93.6">D2</text>
<text x="219.2" y="93.6">D2</text>
<text x="219.2" y="91.1">D1</text>
<text x="52.8" y="97.4">BERR</text>
<text x="84.6" y="101.2">D5</text>
<text x="84.6" y="96.1">D3</text>
<text x="84.6" y="98.7">D4</text>
<text x="187.5" y="97.4">BERR</text>
<text x="219.2" y="98.7">D4</text>
<text x="219.2" y="96.1">D3</text>
<text x="219.2" y="101.2">D5</text>
<text x="52.8" y="102.5">DTACK</text>
<text x="84.6" y="103.8">D6</text>
<text x="84.6" y="106.3">D7</text>
<text x="187.5" y="102.5">DTACK</text>
<text x="219.2" y="106.3">D7</text>
<text x="219.2" y="103.8">D6</text>
<text x="52.8" y="113.9">HALT</text>
<text x="83.6" y="113.9">D10</text>
<text x="84.6" y="108.8">D8</text>
<text x="84.6" y="111.4">D9</text>
<text x="187.5" y="113.9">HALT</text>
<text x="218.2" y="113.9">D10</text>
<text x="219.2" y="111.4">D9</text>
<text x="219.2" y="108.8">D8</text>
<text x="52.8" y="116.5">RESET</text>
<text x="83.6" y="116.5">D11</text>
<text x="83.6" y="119">D12</text>
<text x="187.5" y="116.5">RESET</text>
<text x="218.2" y="119">D12</text>
<text x="218.2" y="116.5">D11</text>
<text x="83.6" y="121.5">D13</text>
<text x="83.6" y="124.1">D14</text>
<text x="218.2" y="124.1">D14</text>
<text x="218.2" y="121.5">D13</text>
<text x="83.6" y="126.6">D15</text>
<text x="84.4" y="131.7">AS</text>
<text x="218.2" y="126.6">D15</text>
<text x="219" y="131.7">AS</text>
<text x="83.1" y="134.2">UDS</text>
<text x="83.3" y="136.8">LDS</text>
<text x="217.8" y="134.2">UDS</text>
<text x="218" y="136.8">LDS</text>
<text x="69.2" y="139.2" transform="rotate(-90 69.2 139.2)">GND</text>
<text x="71.8" y="139.2" transform="rotate(-90 71.8 139.2)">GND</text>
<text x="83.4" y="139.3">R/W</text>
<text x="203.8" y="139.2" transform="rotate(-90 203.8 139.2)">GND</text>
<text x="206.4" y="139.2" transform="rotate(-90 206.4 139.2)">GND</text>
<text x="218.1" y="139.3">R/W</text>
<text x="206.3" y="149.5">GND</text>
<text x="67.9" y="152.1">GND</text>
</g>
<g font-size="1.8">
<text x="229.9" y="87.6">D0</text>
<text x="229.9" y="95.2">D3</text>
<text x="229.9" y="90.2">D1</text>
<text x="229.9" y="92.7">D2</text>
<text x="229.9" y="97.8">D4</text>
<text x="229.9" y="100.3">D5</text>
<text x="229.9" y="102.9">D6</text>
<text x="229.9" y="105.4">D7</text>
<text x="229.9" y="107.9">D8</text>
<text x="229.9" y="110.5">D9</text>
<text x="229.9" y="113">D10</text>
<text x="229.9" y="115.6">D11</text>
<text x="229.9" y="118.1">D12</text>
<text x="229.9" y="120.6">D13</text>
<text x="229.9" y="123.2">D14</text>
<text x="229.9" y="125.7">D15</text>
</g>
</svg>
